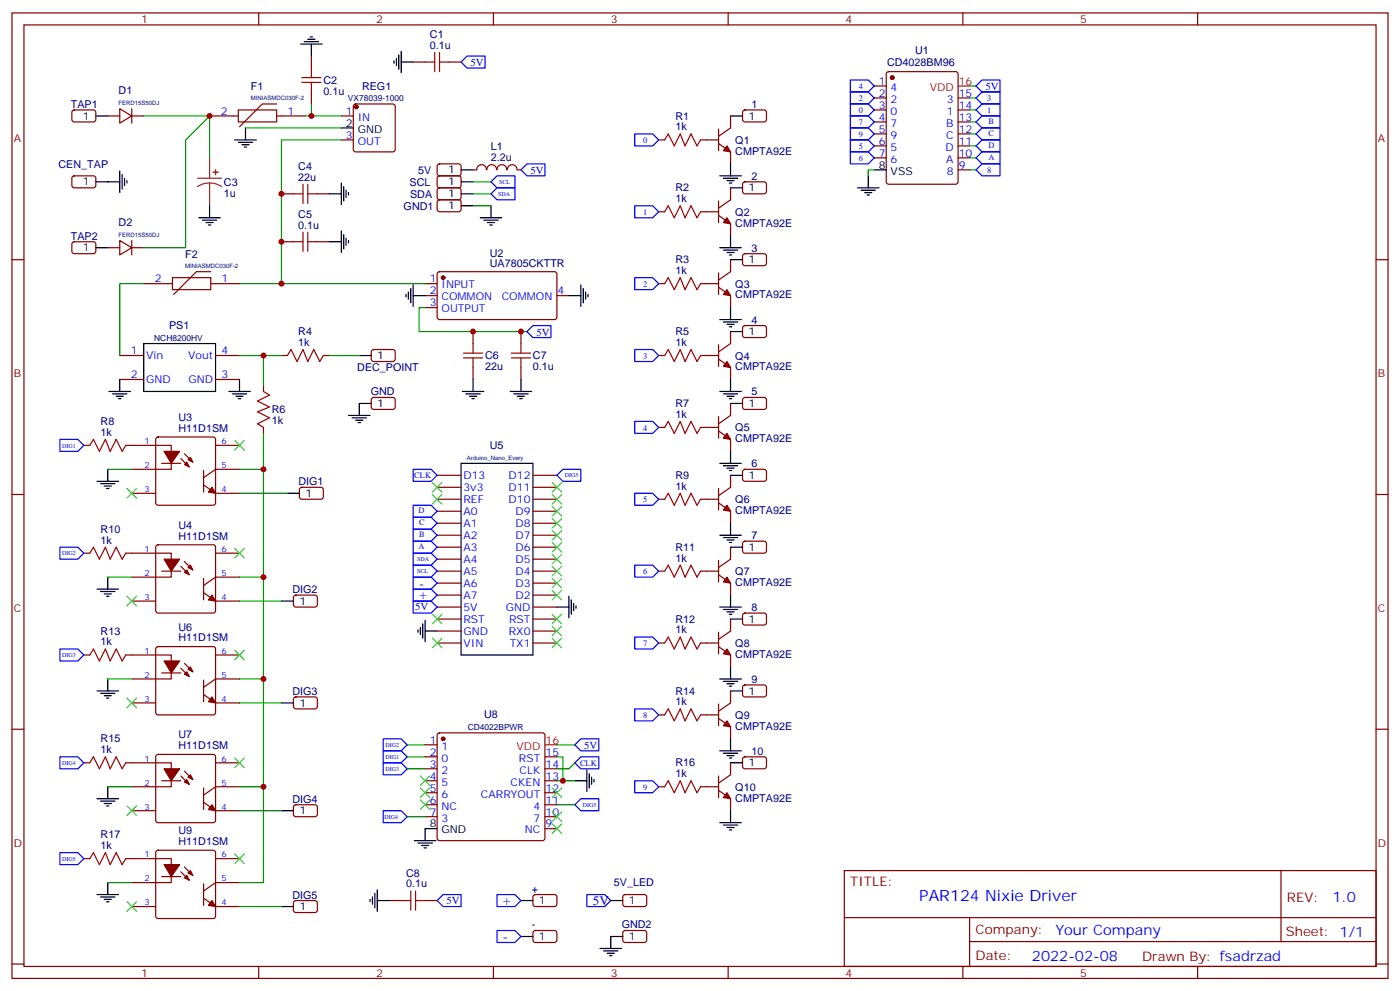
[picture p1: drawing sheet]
<svg xmlns="http://www.w3.org/2000/svg" width="412mm" height="292mm" viewBox="0 0 412 292" stroke-linecap="round" stroke-linejoin="round" font-family="sans-serif">
<g fill="none" stroke="#870000" stroke-width=".35">
<path d="M3.5 3.8h405.4v284.3h-405.4zM7.1 7.3h398.2v277.3h-398.2zM76.2 3.8v3.5M145.3 3.8v3.5M214.5 3.8v3.5M283.6 3.8v3.5M352.8 3.8v3.5M31.7 34.1h3.6M35.3 32l3.5 2.1-3.5 2.2zM38.8 32v4.3M38.8 34.1h3.5M257.5 25.3h3.6"/>
<path d="M257.5 28.9h3.6M257.5 32.4h3.6M257.5 35.9h3.6M257.5 39.4h3.6M261.3 21.3l.5-.2h19.7l.7 .4v32.1l-.4 .6-20 .1-.7-.5v-32zM282.2 28.9h3.6M282.2 32.4h3.6M282.2 35.9h3.6M282.2 39.4h3.6M211.7 59.2v6.3M215.2 55.3v3.5l-3.5 2.5M257.5 43h3.6"/>
<path d="M257.5 46.5h3.6M282.2 43h3.6M282.2 46.5h3.6M282.2 50h3.6M3.5 76.5h3.6M208.1 62.4h3.6M211.7 63.4l3.5 2.5v3.5M405.3 76.5h3.6M128.8 140h7M157 140h7M3.5 145.6h3.6M128.8 143.5h7"/>
<path d="M128.8 147h7M128.8 150.6h7M128.8 154.1h7M128.8 157.6h7M157 143.5h7M157 147h7M157 150.6h7M157 154.1h7M157 157.6h7M405.3 145.6h3.6M128.8 161.1h7M128.8 164.7h7"/>
<path d="M128.8 168.2h7M128.8 171.7h7M128.8 175.3h7M128.8 178.8h7M157 161.1h7M157 164.7h7M157 168.2h7M157 171.7h7M157 175.3h7M157 178.8h7M128.8 182.3h7M128.8 185.8h7"/>
<path d="M128.8 189.4h7M157 182.3h7M157 185.8h7M157 189.4h7M3.5 214.8h3.6M405.3 214.8h3.6M248.7 256.4h156.6v28.2h-156.6zM377.3 256.4v20.9M248.7 270.2h156.5M285.6 277.3h119.6M285.6 270.2v14.2M3.5 283.9h3.6"/>
<path d="M76.2 284.6v3.5M145.3 284.6v3.5M214.5 284.6v3.5M283.6 284.6v3.5M352.8 284.6v3.5M405.3 283.9h3.6"/>
</g>
<path d="M257.5 50h3.6M135.8 136.5h21.2v56.4h-21.2z" fill="none" stroke="#000" stroke-width=".35"/>
<circle cx="262.8" cy="22.9" r=".53" fill="#870000" stroke="#870000" stroke-width=".35"/>
<path d="M282.2 25.3h3.6" fill="none" stroke="#f00" stroke-width=".35"/>
<path d="M214.1 64.1l1.1 1.8-2.1-.4z" fill="#900" stroke="#870000" stroke-width=".35"/>
<g fill="none" stroke="#870000" stroke-width=".35">
<path d="M121.7 18.3h3.5M132.3 18.3h3.5M21.4 32.6l.5-.2h5.9l.4 .7v2.4l-.7 .4-5.9-.1-.4-.6v-2.1zM100.5 34.1h3.6M104.3 30.8l.5-.2h10.9l.5 .2 .2 .5v12.7l-.2 .5-.5 .2h-10.9l-.5-.2-.2-.5v-12.7zM21.4 52l.5-.2h5.9l.4 .7v2.4l-.7 .4-5.9-.1-.4-.6v-2.1zM82.9 57.1h3.5M93.5 57.1h3.5M100.5 41.2h3.6M21.4 71.4l.5-.2h5.9l.4 .7v2.4l-.7 .4h-5.9l-.4-.7v-2.1zM31.7 73h3.6M35.3 70.8l3.5 2.2-3.5 2.1z"/>
<path d="M38.8 70.8v4.3M38.8 73h3.5M82.9 71.2h3.5M93.5 71.2h3.5M194 62.4h1.8M206.4 62.4h1.7M215.2 76.5v3.5l-3.5 2.5M125.2 83.5h3.6M125.2 87.1h3.6M125.2 90.6h3.6M129 80.2l.5-.2 34.1 .1 .4 .6v13l-.7 .4h-34.1l-.4-.7v-12.7zM139.3 97.6v3.6"/>
<path d="M153.5 97.6v3.6M164 87.1h3.6M194 83.5h1.8M206.4 83.5h5.3M211.7 84.6l3.5 2.5v3.5M211.7 80.4v6.3M35.3 104.7h7M35.3 111.8h7M63.5 104.7h7.1M63.5 111.8h7.1M77.6 113.5v1.8M82.9 104.7h1.8"/>
<path d="M95.2 104.7h1.8M109.6 103.1l.5-.2 5.9 .1 .4 .6v2.4l-.7 .5-5.9-.1-.4-.6v-2.2zM109.6 117.3l.5-.2h5.9l.4 .7v2.3l-.7 .5-5.9-.1-.4-.6v-2.1zM139.3 108.2v3.6M153.5 108.2v3.6M24.7 131.2h1.8M37 131.2h13.4v7h-11.6M46.1 128.9l.5-.2h16.2l.5 .2 .2 .5v18.7l-.2 .5-.5 .2h-16.2l-.5-.2-.2-.5v-18.7zM47.6 136.5h5.7M53.3 135l2.4 2.5M54.3 133.6l2.5 2.5M60 138.6v6.3"/>
<path d="M63.5 131.2h7.1M70.6 138.2h-7.1l-3.5 2.5M77.6 125.9v1.7M38.8 145.3h7.1M60 142.8l3.5 2.5h7.1M88.4 143.7l.5-.2 5.9 .1 .4 .6v2.4l-.7 .4h-5.9l-.4-.7v-2.1zM24.7 162.9h1.8M37 162.9h13.4v7.1h-11.6M38.8 177h7.1M46.1 160.6l.5-.2h16.2l.5 .2 .2 .5v18.7l-.2 .5-.5 .3h-16.2l-.5-.3-.2-.5v-18.7zM47.6 168.2h5.7M53.3 166.8l2.4 2.5"/>
<path d="M54.3 165.4l2.5 2.5M60 170.3v6.4M60 174.6l3.5 2.4h7.1M63.5 162.9h7.1M70.6 170h-7.1l-3.5 2.4M86.7 175.5l.4-.2h6l.4 .7-.1 2.4-.6 .4-5.9-.1-.5-.6v-2.1zM24.7 192.9h1.8M37 192.9h13.4v7.1h-11.6M46.1 190.6l.5-.2h16.2l.5 .2 .2 .5v18.7l-.2 .5-.5 .2h-16.2l-.5-.2-.2-.5v-18.7zM47.6 198.2h5.7M53.3 196.8l2.4 2.4M54.3 195.4l2.5 2.4"/>
<path d="M63.5 192.9h7.1M70.6 200h-7.1l-3.5 2.4M38.8 207h7.1M60 200.3v6.4M60 204.5l3.5 2.5h7.1M86.7 205.5l.4-.3 6 .1 .4 .7-.1 2.3-.6 .5-5.9-.1-.5-.6v-2.1zM125.2 219.4h3.6M129 216l.5-.2h30.3l.5 .2 .2 .5v30.4l-.2 .5-.5 .2h-30.3l-.5-.3-.2-.4v-30.4zM24.7 224.6h1.8M37 224.6h13.4v7.1h-11.6M38.8 238.8h7.1M46.1 222.4l.5-.2h16.2l.5 .2 .2 .5v18.7l-.2 .5-.5 .2h-16.2l-.5-.2-.2-.5v-18.7z"/>
<path d="M47.6 229.9h5.7M53.3 228.5l2.4 2.5M54.3 227.1l2.5 2.5M60 232.1v6.3M60 236.3l3.5 2.5h7.1M63.5 224.6h7.1M70.6 231.7h-7.1l-3.5 2.5M86.7 237.2l.4-.2 6 .1 .4 .6-.1 2.4-.6 .4h-5.9l-.5-.7v-2.1zM125.2 229.9h3.6M125.2 222.9h3.6M125.2 226.4h3.6M125.2 233.5h3.6"/>
<path d="M125.2 237h3.6M160.5 229.9h3.5M160.5 222.9h3.5M160.5 226.4h3.5M160.5 233.5h3.5M160.5 237h3.5M24.7 252.9h1.8M37 252.9h13.4v7h-11.6M46.1 250.6l.5-.2h16.2l.5 .2 .2 .5v18.7l-.2 .5-.5 .2h-16.2l-.5-.2-.2-.5v-18.7zM47.6 258.2h5.7M53.3 256.8l2.4 2.4M54.3 255.3l2.5 2.5"/>
<path d="M63.5 252.9h7.1M70.6 259.9h-7.1l-3.5 2.5M125.2 240.5h3.6M160.5 240.5h3.5M160.5 244.1h3.5M38.8 267h7.1M60 260.3v6.3M60 264.5l3.5 2.5h7.1M86.7 265.4l.4-.2 6 .1 .4 .6-.1 2.4-.6 .4h-5.9l-.5-.7v-2.1z"/>
</g>
<g fill="#870000" stroke="#870000" stroke-width=".35">
<path d="M62.4 143.5l1.1 1.8-2.1-.4z"/>
<path d="M54.3 136.8l.7-.7 .7 1.4z"/>
<path d="M55.4 135.4l.7-.7 .7 1.4z"/>
<path d="M48.3 132.9h4.6l-2.5 3.6z"/>
<path d="M62.4 175.3l1.1 1.7-2.1-.3z"/>
<path d="M54.3 168.6l.7-.7 .7 1.4z"/>
<path d="M55.4 167.1l.7-.7 .7 1.5z"/>
<path d="M48.3 164.7h4.6l-2.5 3.5z"/>
<path d="M62.4 205.2l1.1 1.8-2.1-.3z"/>
<path d="M55 197.8l.7 1.4-1.4-.7z"/>
<path d="M55.4 197.1l.7-.7 .7 1.4z"/>
<path d="M48.3 194.7h4.6l-2.5 3.5z"/>
<path d="M62.4 237l1.1 1.8-2.1-.4z"/>
<path d="M54.3 230.3l.7-.7 .7 1.4z"/>
<path d="M55.4 228.9l.7-.7 .7 1.4z"/>
<path d="M48.3 226.4h4.6l-2.5 3.5z"/>
<path d="M62.4 265.2l1.1 1.8-2.1-.4z"/>
<path d="M55 257.8l.7 1.4-1.4-.7z"/>
<path d="M55.4 257.1l.7-.7 .7 1.4z"/>
<path d="M48.3 254.6h4.6l-2.5 3.6z"/>
<circle cx="130.5" cy="217.6" r=".53"/>
<circle cx="105" cy="31.5" r=".53"/>
<circle cx="130.5" cy="81.8" r=".53"/>
</g>
<g fill="none" stroke="#000" stroke-width=".35">
<path d="M116.1 17.9v.7M116.8 17.2v2.1M117.5 16.2v4.2M118.2 18.3h3.5M118.2 15.1v6.3M28.2 34.1h3.5M72.3 37.7v3.5M100.5 37.7h3.6M28.2 53.6h7.1M35.3 50.4v6.3M36 51.4v4.3M36.7 52.5v2.1"/>
<path d="M37.4 53.2v.7M69.1 41.2h6.4M70.2 41.9h4.2M71.3 42.6h2.1M72 43.3h.7M97 57.1h3.5M100.5 53.9v6.4M101.2 55v4.2M102 56v2.1M102.7 56.7v.7M252.6 55.3h6.3M253.6 56h4.3"/>
<path d="M254.7 56.7h2.1M255.4 57.4h.7M255.8 51.8v3.5M28.2 73h3.5M58.6 64.1h6.3M59.6 64.8h4.3M60.7 65.5h2.1M61.4 66.3h.7M61.7 60.6v3.5M97 71.2h3.5M100.5 68v6.4M101.2 69.1v4.2"/>
<path d="M102 70.1v2.1M102.7 70.8v.7M119.6 86.7v.7M120.3 86v2.1M121 84.9v4.3M121.7 87.1h3.5M121.7 83.9v6.3M167.6 87.1h3.5M171.1 83.9v6.3M171.8 84.9v4.3M172.5 86v2.1M173.2 86.7v.7"/>
<path d="M32.1 115.3h6.4M33.2 116h4.2M34.2 116.7h2.1M34.9 117.4h.7M35.3 111.8v3.5M42.3 101.2h21.2v14.1h-21.2zM67.4 115.3h6.3M68.4 116h4.3M69.5 116.7h2.1M70.2 117.4h.7M70.6 111.8v3.5M105.8 104.7h3.6"/>
<path d="M109.4 118.8h-3.6v3.5M136.2 115.3h6.3M137.2 116h4.3M138.3 116.7h2.1M139 117.4h.7M139.3 111.8v3.5M150.3 115.3h6.3M151.3 116h4.3M152.4 116.7h2.1M153.1 117.4h.7M153.5 111.8v3.5M31.7 138.2v3.5"/>
<path d="M102.7 122.3h6.3M103.7 123h4.2M104.8 123.8h2.1M105.5 124.5h.7M28.6 141.7h6.3M29.6 142.5h4.3M30.7 143.2h2.1M31.4 143.9h.7M84.7 145.3h3.5M28.6 173.5h6.3M29.6 174.2h4.3M30.7 174.9h2.1"/>
<path d="M31.4 175.6h.7M31.7 170v3.5M82.9 177h3.5M31.7 200v3.5M28.6 203.5h6.3M29.6 204.2h4.3M30.7 204.9h2.1M31.4 205.6h.7M82.9 207h3.5M28.6 235.2h6.3M29.6 235.9h4.3M30.7 236.6h2.1"/>
<path d="M31.4 237.3h.7M31.7 231.7v3.5M82.9 238.8h3.5M31.7 259.9v3.6M125.2 244.1h3.6M28.6 263.5h6.3M29.6 264.2h4.3M30.7 264.9h2.1M31.4 265.6h.7M82.9 267h3.5"/>
</g>
<path d="M160.5 219.4h3.5" fill="none" stroke="#f00" stroke-width=".35"/>
<g fill="none" stroke="#a10000" stroke-width=".35">
<path d="M125.2 18.3h2.9M128.1 15.5v5.6M129.5 15.5v5.6M129.5 18.3h2.8M86.4 57.1h2.9M89.3 54.3v5.6M90.7 57.1h2.8M90.7 54.3v5.6M86.4 71.2h2.9M89.3 68.4v5.6M90.7 68.4v5.6M90.7 71.2h2.8"/>
<path d="M195.8 62.4l1-1.8 1.8 3.5 1.8-3.5 1.4 3.5 1.8-3.5 1.7 3.5 1.1-1.7M195.8 83.5l1-1.7 1.8 3.5 1.8-3.5 1.4 3.5 1.8-3.5 1.7 3.5 1.1-1.8M77.6 115.3l1.8 1-3.6 1.8 3.6 1.8-3.6 1.4 3.6 1.7-3.6 1.8 1.8 1.1M84.7 104.7l1-1.8 1.8 3.6 1.8-3.6 1.4 3.6 1.7-3.6 1.8 3.6 1-1.8M136.5 105.4h5.7M136.5 104h5.7M139.3 101.2v2.8M139.3 105.4v2.8M150.6 105.4h5.7M150.6 104h5.7M153.5 101.2v2.8M153.5 105.4v2.8"/>
<path d="M26.5 131.2l1-1.8 1.8 3.5 1.7-3.5 1.5 3.5 1.7-3.5 1.8 3.5 1-1.7M26.5 162.9l1-1.8 1.8 3.6 1.7-3.6 1.5 3.6 1.7-3.6 1.8 3.6 1-1.8M26.5 192.9l1-1.8 1.8 3.6 1.7-3.6 1.5 3.6 1.7-3.6 1.8 3.6 1-1.8M26.5 224.6l1-1.7 1.8 3.5 1.7-3.5 1.5 3.5 1.7-3.5 1.8 3.5 1-1.8M26.5 252.9l1-1.8 1.8 3.5 1.7-3.5 1.5 3.5 1.7-3.5 1.8 3.5 1-1.7"/>
</g>
<g fill="none" stroke="#008700" stroke-width=".35">
<path d="M42.3 34.1h19.4v12.4M61.7 34.1l-7 7.1v31.8h-12.4M72.3 37.7h28.2M285.8 35.9h1.7M285.8 39.4h1.7M285.8 25.3h1.7M257.5 50h-1.7v1.8M285.8 46.5h1.7M285.8 43h1.7M70.6 83.5h54.6M125.2 90.6h-1.7v7h31.7M70.6 104.7h7v8.8"/>
<path d="M77.6 104.7h5.3M97 104.7h8.8M31.7 138.2h7.1M77.6 138.2v31.8h-7M77.6 127.6v10.6h-7M70.6 145.3h14.1M31.7 170h7.1M70.6 177h12.3M77.6 170v30h-7M31.7 200h7.1M77.6 200v31.7h-7M70.6 207h12.3"/>
<path d="M31.7 231.7h7.1M70.6 238.8h12.3M77.6 231.7v28.2h-7M31.7 259.9h7.1M70.6 267h12.3"/>
</g>
<g fill="none" stroke="#3c3" stroke-width=".35">
<path d="M69.1 129.8l2.9 2.8M72 129.8l-2.9 2.8M37.4 143.9l2.8 2.8M40.2 143.9l-2.8 2.8M37.4 175.6l2.8 2.8M40.2 175.6l-2.8 2.8M69.1 161.5l2.9 2.8M72 161.5l-2.9 2.8M69.1 191.5l2.9 2.8M72 191.5l-2.9 2.8M37.4 205.6l2.8 2.8M40.2 205.6l-2.8 2.8"/>
<path d="M37.4 237.3l2.8 2.9M40.2 237.3l-2.8 2.9M69.1 223.2l2.9 2.9M72 223.2l-2.9 2.9M69.1 251.5l2.9 2.8M72 251.5l-2.9 2.8M37.4 265.6l2.8 2.8M40.2 265.6l-2.8 2.8"/>
</g>
<g fill="none" stroke="#00f" stroke-width=".35">
<path d="M135.8 18.3l1.8-1.8h5.3v3.5h-5.3zM287.5 35.9l1.8-1.8h5.3v3.6h-5.3zM287.5 39.4l1.8-1.7h5.3v3.5h-5.3zM287.5 25.3l1.8-1.7h5.3v3.5h-5.3zM287.5 46.5l1.8-1.8h5.3v3.6h-5.3zM287.5 43l1.8-1.8h5.3v3.5h-5.3zM155.2 97.6l1.8-1.7h5.3v3.5h-5.3zM17.6 129.4h5.3l1.8 1.8-1.8 1.7h-5.3zM17.6 161.1h5.3l1.8 1.8-1.8 1.8h-5.3zM121.7 177h5.3l1.8 1.8-1.8 1.8h-5.3zM17.6 191.1h5.3l1.8 1.8-1.8 1.8h-5.3zM17.6 222.9h5.3l1.8 1.7-1.8 1.8h-5.3z"/>
<path d="M17.6 251.1h5.3l1.8 1.8-1.8 1.7h-5.3z"/>
</g>
<path d="M58.2 52.5h7.1M61.7 53.9l-1.8 .2-1.7 .9M61.7 53.9l1.9 .2 1.7 .9M61.7 46.5v6M61.7 53.9v6.7" fill="none" stroke="#8c2424" stroke-width=".35"/>
<g fill="#8c2424" stroke="#8c2424" stroke-width=".35">
<path d="M62.8 50.7l1.4 .1z"/>
<path d="M63.5 50v1.4z"/>
</g>
<path d="M214.1 85.3l1.1 1.8-2.1-.4z" fill="#900" stroke="#870000" stroke-width=".35"/>
<path d="M195.8 104.7l1-1.8 1.8 3.6 1.8-3.6 1.4 3.6 1.8-3.6 1.7 3.6 1.1-1.8" fill="none" stroke="#a10000" stroke-width=".35"/>
<path d="M215.2 97.6v3.6l-3.5 2.4M194 104.7h1.8M206.4 104.7h5.3M211.7 105.8l3.5 2.4v3.6M211.7 101.5v6.4" fill="none" stroke="#870000" stroke-width=".35"/>
<path d="M214.1 106.5l1.1 1.7-2.1-.3z" fill="#900" stroke="#870000" stroke-width=".35"/>
<path d="M215.2 118.8v3.5l-3.5 2.5M208.1 125.9h3.6M211.7 126.9l3.5 2.5v3.5M211.7 122.7v6.3" fill="none" stroke="#870000" stroke-width=".35"/>
<path d="M214.1 127.6l1.1 1.8-2.1-.4z" fill="#900" stroke="#870000" stroke-width=".35"/>
<path d="M195.8 125.9l1-1.8 1.8 3.5 1.8-3.5 1.4 3.5 1.8-3.5 1.7 3.5 1.1-1.7" fill="none" stroke="#a10000" stroke-width=".35"/>
<path d="M194 125.9h1.8M206.4 125.9h1.7M215.2 140v3.5l-3.5 2.5M208.1 147h3.6M211.7 148.1l3.5 2.5v3.5M211.7 143.9v6.3" fill="none" stroke="#870000" stroke-width=".35"/>
<path d="M214.1 148.8l1.1 1.8-2.1-.4z" fill="#900" stroke="#870000" stroke-width=".35"/>
<path d="M195.8 147l1-1.7 1.8 3.5 1.8-3.5 1.4 3.5 1.8-3.5 1.7 3.5 1.1-1.8" fill="none" stroke="#a10000" stroke-width=".35"/>
<path d="M194 147h1.8M206.4 147h1.7M208.1 168.2h3.6M211.7 169.3l3.5 2.4v3.6M211.7 165v6.4M215.2 161.1v3.6l-3.5 2.4" fill="none" stroke="#870000" stroke-width=".35"/>
<path d="M214.1 170l1.1 1.7-2.1-.3z" fill="#900" stroke="#870000" stroke-width=".35"/>
<path d="M195.8 168.2l1-1.8 1.8 3.6 1.8-3.6 1.4 3.6 1.8-3.6 1.7 3.6 1.1-1.8" fill="none" stroke="#a10000" stroke-width=".35"/>
<path d="M194 168.2h1.8M206.4 168.2h1.7M208.1 189.4h3.6M211.7 190.4l3.5 2.5v3.5M211.7 186.2v6.3M215.2 182.3v3.5l-3.5 2.5" fill="none" stroke="#870000" stroke-width=".35"/>
<path d="M214.1 191.1l1.1 1.8-2.1-.4z" fill="#900" stroke="#870000" stroke-width=".35"/>
<path d="M195.8 189.4l1-1.8 1.8 3.5 1.8-3.5 1.4 3.5 1.8-3.5 1.7 3.5 1.1-1.7" fill="none" stroke="#a10000" stroke-width=".35"/>
<path d="M194 189.4h1.8M206.4 189.4h1.7M208.1 210.5h3.6M211.7 211.6l3.5 2.5v3.5M211.7 207.4v6.3M215.2 203.5v3.5l-3.5 2.5" fill="none" stroke="#870000" stroke-width=".35"/>
<path d="M214.1 212.3l1.1 1.8-2.1-.4z" fill="#900" stroke="#870000" stroke-width=".35"/>
<path d="M195.8 210.5l1-1.7 1.8 3.5 1.8-3.5 1.4 3.5 1.8-3.5 1.7 3.5 1.1-1.8" fill="none" stroke="#a10000" stroke-width=".35"/>
<path d="M194 210.5h1.8M206.4 210.5h1.7M208.1 231.7h3.6M211.7 232.8l3.5 2.4v3.6M211.7 228.5v6.4M215.2 224.6v3.6l-3.5 2.4" fill="none" stroke="#870000" stroke-width=".35"/>
<path d="M214.1 233.5l1.1 1.7-2.1-.3z" fill="#900" stroke="#870000" stroke-width=".35"/>
<path d="M195.8 231.7l1-1.8 1.8 3.6 1.8-3.6 1.4 3.6 1.8-3.6 1.7 3.6 1.1-1.8" fill="none" stroke="#a10000" stroke-width=".35"/>
<path d="M211.7 38v6.4M215.2 34.1v3.6l-3.5 2.4M208.1 41.2h3.6M211.7 42.3l3.5 2.4v3.6M194 231.7h1.8M206.4 231.7h1.7" fill="none" stroke="#870000" stroke-width=".35"/>
<path d="M214.1 43l1.1 1.7-2.1-.3z" fill="#900" stroke="#870000" stroke-width=".35"/>
<path d="M88.9 22.9h5.6M88.9 24.3h5.6M91.7 20v2.9M91.7 24.3v2.8M195.8 41.2l1-1.8 1.8 3.6 1.8-3.6 1.4 3.6 1.8-3.6 1.7 3.6 1.1-1.8M118.2 265.2h2.8M121 262.4v5.6M122.4 262.4v5.6M122.4 265.2h2.8" fill="none" stroke="#a10000" stroke-width=".35"/>
<g fill="none" stroke="#870000" stroke-width=".35">
<path d="M91.7 16.5v3.5M61.7 34.1h8.5M70.2 32.4h11.3v3.5h-11.3zM81.5 30.6h-4.2l-6.7 6.7M81.5 34.1h8.5M91.7 27.1v3.5M219 32.6l.4-.2h5.9l.5 .7-.1 2.4-.6 .4-5.9-.1-.5-.6v-2.1zM129 48.5l.5-.2h5.9l.4 .7v2.4l-.7 .4-5.9-.1-.4-.6v-2.1zM129 52l.5-.2h5.9l.4 .7v2.4l-.7 .4-5.9-.1-.4-.6v-2.1zM129 55.5l.5-.2 5.9 .1 .4 .6v2.4l-.7 .4h-5.9l-.4-.7v-2.1zM129 59l.5-.2 5.9 .1 .4 .6v2.4l-.7 .5-5.9-.1-.4-.6v-2.2zM143.3 50a1.41 1.41 0 0 0-1.4-1.5 1.41 1.41 0 0 0-1.5 1.5h-1.1"/>
<path d="M143.4 50a1.41 1.41 0 0 1 1.4-1.5 1.41 1.41 0 0 1 1.4 1.5M146.4 50a1.41 1.41 0 0 1 1.4-1.5 1.41 1.41 0 0 1 1.4 1.5M149.5 50a1.41 1.41 0 0 1 1.4-1.5 1.41 1.41 0 0 1 1.4 1.5M152.4 50h1.1M194 41.2h1.8M206.4 41.2h1.7M219 53.8l.4-.2h5.9l.5 .7-.1 2.3-.6 .5-5.9-.1-.5-.6v-2.1zM219 74.9l.4-.2 5.9 .1 .5 .6-.1 2.4-.6 .4h-5.9l-.5-.7v-2.1zM42.3 83.5h8.5M50.8 81.8h11.3v3.5h-11.3zM62.1 80h-4.2l-6.7 6.7M62.1 83.5h8.5"/>
<path d="M219 96.1l.4-.2h5.9l.5 .7-.1 2.4-.6 .4-5.9-.1-.5-.6v-2.1zM219 117.3l.4-.2h5.9l.5 .7-.1 2.3-.6 .5-5.9-.1-.5-.6v-2.1zM219 138.4l.4-.2 5.9 .1 .5 .6-.1 2.4-.6 .4h-5.9l-.5-.7v-2.1zM219 159.6l.4-.2h5.9l.5 .7-.1 2.4-.6 .4-5.9-.1-.5-.6v-2.1zM219 180.8l.4-.2h5.9l.5 .7-.1 2.3-.6 .5-5.9-.1-.5-.6v-2.1zM219 201.9l.4-.2 5.9 .1 .5 .6-.1 2.4-.6 .4h-5.9l-.5-.7v-2.1zM219 223.1l.4-.2h5.9l.5 .7-.1 2.4-.6 .4-5.9-.1-.5-.6v-2.1zM114.7 265.2h3.5M125.2 265.2h3.6M157.2 263.7l.5-.2h5.9l.4 .7v2.4l-.7 .4-5.9-.1-.4-.6v-2.1zM157.2 274.2l.5-.2 5.9 .1 .4 .6v2.4l-.7 .5-5.9-.1-.4-.6v-2.2zM183.7 274.2l.4-.2 6 .1 .4 .6-.1 2.4-.6 .5-5.9-.1-.5-.6v-2.2z"/>
<path d="M183.7 263.7l.4-.2h6l.4 .7-.1 2.4-.6 .4-5.9-.1-.5-.6v-2.1z"/>
</g>
<g fill="none" stroke="#000" stroke-width=".35">
<path d="M88.5 13h6.4M89.6 12.3h4.2M90.7 11.6h2.1M91.4 10.9h.7M91.7 13v3.5M215.2 34.1h3.5M135.8 50h3.5M135.8 53.6h3.5M135.8 57.1h3.5M212 51.8h6.4M213.1 52.5h4.2M214.1 53.2h2.2"/>
<path d="M214.8 53.9h.7M215.2 55.3h3.5M215.2 48.3v3.5M135.8 60.6h3.5M141.5 64.1h6.3M142.5 64.8h4.3M143.6 65.5h2.1M144.3 66.3h.7M144.6 60.6v3.5M212 73h6.4M213.1 73.7h4.2M214.1 74.4h2.2"/>
<path d="M214.8 75.1h.7M215.2 76.5h3.5M215.2 69.4v3.6M212 94.1h6.4M213.1 94.8h4.2M214.1 95.5h2.2M214.8 96.2h.7M215.2 97.6h3.5M215.2 90.6v3.5M212 115.3h6.4M213.1 116h4.2M214.1 116.7h2.2"/>
<path d="M214.8 117.4h.7M215.2 118.8h3.5M215.2 111.8v3.5M212 136.5h6.4M213.1 137.2h4.2M214.1 137.9h2.2M214.8 138.6h.7M215.2 140h3.5M215.2 132.9v3.6M212 157.6h6.4M213.1 158.3h4.2M214.1 159h2.2"/>
<path d="M214.8 159.7h.7M215.2 154.1v3.5M164 178.8h3.6M167.6 175.6v6.4M168.3 176.7v4.2M169 177.7v2.1M169.7 178.4v.7M212 178.8h6.4M213.1 179.5h4.2M215.2 161.1h3.5M215.2 175.3v3.5M123.1 185.5v.7"/>
<path d="M123.8 184.8v2.1M124.5 183.7v4.3M125.2 185.8h3.6M125.2 182.7v6.3M212 200h6.4M214.1 180.2h2.2M214.8 180.9h.7M215.2 182.3h3.5M215.2 196.4v3.6M213.1 200.7h4.2M214.1 201.4h2.2M214.8 202.1h.7"/>
<path d="M215.2 203.5h3.5M215.2 217.6v3.5M169.3 229.9h3.6M172.9 226.8v6.3M173.6 227.8v4.3M174.3 228.9v2.1M175 229.6v.7M212 221.1h6.4M213.1 221.8h4.2M214.1 222.5h2.2M214.8 223.2h.7M215.2 224.6h3.5"/>
<path d="M215.2 238.8v3.5M122.1 247.6h6.3M123.1 248.3h4.3M124.2 249h2.1M124.9 249.7h.7M125.2 244.1v3.5M212 242.3h6.4M213.1 243h4.2M214.1 243.7h2.2M214.8 244.4h.7M109 264.9v.7M109.7 264.2v2.1"/>
<path d="M110.4 263.1v4.2M111.1 265.2h3.6M111.1 262v6.4M153.5 265.2h3.5M153.5 275.8h3.5M176.7 279.3h6.4M179.9 265.2h3.5M183.4 275.8h-3.5v3.5M177.8 280h4.2M178.9 280.7h2.1M179.6 281.4h.7"/>
</g>
<g fill="none" stroke="#00f" stroke-width=".35">
<path d="M187 39.4h5.3l1.7 1.8-1.7 1.8h-5.3zM250.5 30.6h5.3l1.7 1.8-1.7 1.7h-5.3zM250.5 27.1h5.3l1.7 1.8-1.7 1.7h-5.3zM250.5 23.6h5.3l1.7 1.7-1.7 1.8h-5.3zM250.5 34.1h5.3l1.7 1.8-1.7 1.8h-5.3zM250.5 37.7h5.3l1.7 1.7-1.7 1.8h-5.3zM287.5 32.4l1.8-1.8h5.3v3.5h-5.3zM287.5 28.9l1.8-1.8h5.3v3.5h-5.3zM144.6 57.1l1.8-1.8h5.3v3.5h-5.3zM144.6 53.6l1.8-1.8h5.3v3.5h-5.3zM153.5 50l1.7-1.7h5.3v3.5h-5.3zM250.5 41.2h5.3l1.7 1.8-1.7 1.7h-5.3z"/>
<path d="M250.5 44.7h5.3l1.7 1.8-1.7 1.8h-5.3zM287.5 50l1.8-1.7h5.3v3.5h-5.3zM187 60.6h5.3l1.7 1.8-1.7 1.7h-5.3zM187 81.8h5.3l1.7 1.7-1.7 1.8h-5.3zM187 102.9h5.3l1.7 1.8-1.7 1.8h-5.3zM121.7 138.2h5.3l1.8 1.8-1.8 1.7h-5.3zM164 140l1.8-1.8h5.3v3.5h-5.3zM187 124.1h5.3l1.7 1.8-1.7 1.7h-5.3zM121.7 159.4h5.3l1.8 1.7-1.8 1.8h-5.3zM121.7 148.8h5.3l1.8 1.8-1.8 1.7h-5.3zM121.7 155.9h5.3l1.8 1.7-1.8 1.8h-5.3zM121.7 152.3h5.3l1.8 1.8-1.8 1.8h-5.3z"/>
<path d="M187 145.3h5.3l1.7 1.7-1.7 1.8h-5.3zM121.7 173.5h5.3l1.8 1.8-1.8 1.7h-5.3zM121.7 170h5.3l1.8 1.7-1.8 1.8h-5.3zM121.7 162.9h5.3l1.8 1.8-1.8 1.7h-5.3zM121.7 166.4h5.3l1.8 1.8-1.8 1.8h-5.3zM187 166.4h5.3l1.7 1.8-1.7 1.8h-5.3zM187 187.6h5.3l1.7 1.8-1.7 1.7h-5.3zM112.9 217.6h5.3l1.7 1.8-1.7 1.7h-5.3zM169.3 219.4l1.8-1.8h5.3v3.5h-5.3zM187 208.8h5.3l1.7 1.7-1.7 1.8h-5.3zM112.9 221.1h5.3l1.7 1.8-1.7 1.7h-5.3zM112.9 224.6h5.3l1.7 1.8-1.7 1.8h-5.3z"/>
<path d="M112.9 238.8h5.3l1.7 1.7-1.7 1.8h-5.3zM169.3 224.6l1.8-1.7h5.3v3.5h-5.3zM171.1 235.2h5.3v3.6h-5.3l-1.8-1.8zM187 229.9h5.3l1.7 1.8-1.7 1.8h-5.3zM128.8 265.2l1.7-1.7h5.3v3.5h-5.3zM146.4 263.5h5.3l1.8 1.7-1.8 1.8h-5.3zM146.4 274h5.3l1.8 1.8-1.8 1.8h-5.3zM172.9 263.5h5.3l1.7 1.7-1.7 1.8h-5.3z"/>
</g>
<g fill="none" stroke="#008700" stroke-width=".35">
<path d="M90 34.1h10.5M91.7 30.6v3.5M285.8 32.4h1.7M285.8 28.9h1.7M100.5 41.2h-17.6v42.3M139.3 57.1h5.3M139.3 53.6h5.3M285.8 50h1.7M139.3 60.6h5.3M42.3 83.5h-7v21.2M119.9 219.4h5.3M164 219.4h5.3"/>
<path d="M119.9 226.4h5.3M119.9 222.9h5.3M164 222.9h1.8v7M164 229.9h5.3M164 237h5.3M169.3 224.6l-1.7 1.8h-3.6M119.9 240.5h5.3"/>
</g>
<g fill="none" stroke="#3c3" stroke-width=".35">
<path d="M127.4 145.6l2.8 2.8M127.4 142.1l2.8 2.8M130.2 145.6l-2.8 2.8M130.2 142.1l-2.8 2.8M162.6 142.1l2.9 2.8M162.6 145.6l2.9 2.8M162.6 149.2l2.9 2.8M162.6 152.7l2.9 2.8M162.6 156.2l2.9 2.8M162.6 159.7l2.9 2.9M165.5 145.6l-2.9 2.8M165.5 152.7l-2.9 2.8"/>
<path d="M165.5 142.1l-2.9 2.8M165.5 149.2l-2.9 2.8M165.5 156.2l-2.9 2.8M165.5 159.7l-2.9 2.9M162.6 163.3l2.9 2.8M162.6 166.8l2.9 2.8M162.6 170.3l2.9 2.8M162.6 173.8l2.9 2.9M165.5 163.3l-2.9 2.8M165.5 166.8l-2.9 2.8M165.5 170.3l-2.9 2.8M165.5 173.8l-2.9 2.9"/>
<path d="M127.4 180.9l2.8 2.8M127.4 188l2.8 2.8M130.2 180.9l-2.8 2.8M130.2 188l-2.8 2.8M162.6 188l2.9 2.8M162.6 184.4l2.9 2.9M162.6 180.9l2.9 2.8M165.5 188l-2.9 2.8M165.5 184.4l-2.9 2.9M165.5 180.9l-2.9 2.8M123.8 235.6l2.8 2.8M123.8 232.1l2.8 2.8"/>
<path d="M123.8 228.5l2.8 2.9M126.6 235.6l-2.8 2.8M126.6 232.1l-2.8 2.8M126.6 228.5l-2.8 2.9M162.6 232.1l2.9 2.8M162.6 239.1l2.9 2.8M165.5 232.1l-2.9 2.8M165.5 239.1l-2.9 2.8M162.6 242.6l2.9 2.9M165.5 242.6l-2.9 2.9"/>
</g>
<g fill="#c00">
<circle cx="77.6" cy="170" r=".88"/>
<circle cx="77.6" cy="200" r=".88"/>
<circle cx="77.6" cy="231.7" r=".88"/>
<circle cx="77.6" cy="138.2" r=".88"/>
<circle cx="77.6" cy="104.7" r=".88"/>
<circle cx="61.7" cy="34.1" r=".88"/>
<circle cx="139.3" cy="97.6" r=".88"/>
<circle cx="153.5" cy="97.6" r=".88"/>
<circle cx="165.8" cy="229.9" r=".88"/>
<circle cx="91.7" cy="34.1" r=".88"/>
<circle cx="82.9" cy="83.5" r=".88"/>
<circle cx="82.9" cy="57.1" r=".88"/>
<circle cx="82.9" cy="71.2" r=".88"/>
</g>
<text font-size="4.6" fill="#00f" x="270.8" y="265.4">PAR124 Nixie Driver</text>
<g font-size="4.2" fill="#00f">
<text x="392.5" y="265.7">1.0</text>
<text x="310.9" y="275.2">Your Company</text>
<text x="304" y="283">2022-02-08</text>
</g>
<g font-size="3.9" fill="#00f">
<text x="123.5" y="173">-</text>
<text x="123.5" y="176.6">+</text>
<text x="148.2" y="266.5">+</text>
<text x="174.7" y="266.5">5V</text>
<text x="148.2" y="277.1">-</text>
</g>
<g font-size="3.9" fill="#800">
<text x="250.5" y="261">TITLE:</text>
<text x="379.1" y="265.7">REV:</text>
<text x="287.4" y="275.2">Company:</text>
<text x="378.7" y="275.8">Sheet: 1/1</text>
<text x="287.4" y="282.9">Date:</text>
<text x="336.4" y="282.9">Drawn By: fsadrzad</text>
</g>
<g font-size="3.2" fill="#800">
<text x="41.6" y="6.8">1</text>
<text x="110.8" y="6.8">2</text>
<text x="179.9" y="6.8">3</text>
<text x="249.1" y="6.8">4</text>
<text x="318.2" y="6.8">5</text>
<text x="4.1" y="41.9">A</text>
<text x="405.9" y="41.9">A</text>
<text x="4.1" y="111.1">B</text>
<text x="405.9" y="111.1">B</text>
<text x="4.1" y="180.2">C</text>
<text x="405.9" y="180.2">C</text>
<text x="4.1" y="249.3">D</text>
<text x="405.9" y="249.3">D</text>
<text x="41.6" y="287.6">1</text>
<text x="110.8" y="287.6">2</text>
<text x="179.9" y="287.6">3</text>
<text x="249.1" y="287.6">4</text>
<text x="318.2" y="287.6">5</text>
</g>
<g font-size="3.2" fill="#000080">
<text x="126.7" y="11.2">C1</text>
<text x="126.7" y="14.4">0.1u</text>
<text x="269.5" y="15.9">U1</text>
<text x="261.3" y="19.4">CD4028BM96</text>
<text x="34.9" y="27.8">D1</text>
<text x="73.9" y="26.5">F1</text>
<text x="95.2" y="27.9">0.1u</text>
<text x="95.2" y="24.7">C2</text>
<text x="106.6" y="26.5">REG1</text>
<text x="20.9" y="31.8">TAP1</text>
<text x="199" y="35.2">R1</text>
<text x="221.3" y="31.8">1</text>
<text x="199" y="38.4">1k</text>
<text x="144.6" y="47.4">2.2u</text>
<text x="144.6" y="44.3">L1</text>
<text x="216.6" y="45.6">CMPTA92E</text>
<text x="216.6" y="42.4">Q1</text>
<text x="17.2" y="49.4">CEN_TAP</text>
<text x="87.9" y="53.2">22u</text>
<text x="87.9" y="50">C4</text>
<text x="123.2" y="51.2">5V</text>
<text x="221.3" y="52.9">2</text>
<text x="66" y="57.9">1u</text>
<text x="66" y="54.7">C3</text>
<text x="120.6" y="54.7">SCL</text>
<text x="120.8" y="58.2">SDA</text>
<text x="199" y="59.5">1k</text>
<text x="199" y="56.4">R2</text>
<text x="87.9" y="64.1">C5</text>
<text x="118.9" y="61.7">GND1</text>
<text x="216.6" y="63.5">Q2</text>
<text x="20.9" y="70.6">TAP2</text>
<text x="34.9" y="66.6">D2</text>
<text x="87.9" y="67.3">0.1u</text>
<text x="216.6" y="66.7">CMPTA92E</text>
<text x="54.5" y="75.9">F2</text>
<text x="144.3" y="75.6">U2</text>
<text x="199" y="77.5">R3</text>
<text x="221.3" y="74.1">3</text>
<text x="144.3" y="78.8">UA7805CKTTR</text>
<text x="199" y="80.7">1k</text>
<text x="216.6" y="87.9">CMPTA92E</text>
<text x="216.6" y="84.7">Q3</text>
<text x="221.3" y="95.3">4</text>
<text x="49.8" y="97">PS1</text>
<text x="87.9" y="101.9">1k</text>
<text x="87.9" y="98.7">R4</text>
<text x="199" y="101.9">1k</text>
<text x="199" y="98.7">R5</text>
<text x="142.9" y="105.8">C6</text>
<text x="157" y="105.8">C7</text>
<text x="216.6" y="105.9">Q4</text>
<text x="105.2" y="109.4">DEC_POINT</text>
<text x="142.9" y="109">22u</text>
<text x="157" y="109">0.1u</text>
<text x="216.6" y="109.1">CMPTA92E</text>
<text x="109.2" y="116.4">GND</text>
<text x="199" y="119.9">R7</text>
<text x="221.3" y="116.4">5</text>
<text x="29.6" y="125.2">R8</text>
<text x="52.6" y="124">U3</text>
<text x="80.1" y="124.9">1k</text>
<text x="80.1" y="121.7">R6</text>
<text x="199" y="123">1k</text>
<text x="29.6" y="128.3">1k</text>
<text x="52.6" y="127.2">H11D1SM</text>
<text x="216.6" y="130.2">CMPTA92E</text>
<text x="216.6" y="127">Q5</text>
<text x="144.3" y="132.2">U5</text>
<text x="221.3" y="137.6">6</text>
<text x="87.9" y="142.9">DIG1</text>
<text x="199" y="141">R9</text>
<text x="199" y="144.2">1k</text>
<text x="216.6" y="148.2">Q6</text>
<text x="52.6" y="155.7">U4</text>
<text x="216.6" y="151.4">CMPTA92E</text>
<text x="29.6" y="160.1">1k</text>
<text x="29.6" y="156.9">R10</text>
<text x="52.6" y="158.9">H11D1SM</text>
<text x="221.3" y="158.8">7</text>
<text x="199" y="165.4">1k</text>
<text x="199" y="162.2">R11</text>
<text x="216.6" y="172.6">CMPTA92E</text>
<text x="216.6" y="169.4">Q7</text>
<text x="86.1" y="174.7">DIG2</text>
<text x="221.3" y="179.9">8</text>
<text x="52.6" y="185.7">U6</text>
<text x="199" y="183.4">R12</text>
<text x="29.6" y="190.1">1k</text>
<text x="29.6" y="186.9">R13</text>
<text x="52.6" y="188.9">H11D1SM</text>
<text x="199" y="186.5">1k</text>
<text x="216.6" y="190.5">Q8</text>
<text x="216.6" y="193.7">CMPTA92E</text>
<text x="221.3" y="201.1">9</text>
<text x="86.1" y="204.6">DIG3</text>
<text x="199" y="207.7">1k</text>
<text x="199" y="204.5">R14</text>
<text x="142.6" y="211.6">U8</text>
<text x="216.6" y="214.9">CMPTA92E</text>
<text x="216.6" y="211.7">Q9</text>
<text x="29.6" y="221.8">1k</text>
<text x="29.6" y="218.7">R15</text>
<text x="52.6" y="220.7">H11D1SM</text>
<text x="52.6" y="217.5">U7</text>
<text x="199" y="225.7">R16</text>
<text x="221.3" y="222.3">10</text>
<text x="199" y="228.9">1k</text>
<text x="216.6" y="232.9">Q10</text>
<text x="86.1" y="236.4">DIG4</text>
<text x="216.6" y="236.1">CMPTA92E</text>
<text x="52.6" y="245.7">U9</text>
<text x="29.6" y="250">1k</text>
<text x="29.6" y="246.9">R17</text>
<text x="52.6" y="248.9">H11D1SM</text>
<text x="119.6" y="261.3">0.1u</text>
<text x="119.6" y="258.2">C8</text>
<text x="156.7" y="262.9">+</text>
<text x="180.8" y="261">5V_LED</text>
<text x="86.1" y="264.6">DIG5</text>
<text x="156.7" y="273.4">-</text>
<text x="183.1" y="273.4">GND2</text>
</g>
<g font-size="3.2" fill="#00f">
<text x="138.6" y="19.6">5V</text>
<text x="258.9" y="25">1</text>
<text x="258.9" y="28.5">2</text>
<text x="262.4" y="26.7">4</text>
<text x="282.4" y="28.5">15</text>
<text x="290.3" y="26.6">5V</text>
<text x="65" y="33.8">2</text>
<text x="84.7" y="33.8">1</text>
<text x="101.9" y="33.8">1</text>
<text x="105.4" y="35.6">IN</text>
<text x="258.9" y="32">3</text>
<text x="258.9" y="35.6">4</text>
<text x="262.4" y="30.3">2</text>
<text x="262.4" y="33.8">0</text>
<text x="278.9" y="33.8">1</text>
<text x="278.9" y="30.3">3</text>
<text x="282.4" y="35.6">13</text>
<text x="282.4" y="32">14</text>
<text x="101.9" y="40.9">3</text>
<text x="258.9" y="39.1">5</text>
<text x="262.4" y="37.3">7</text>
<text x="262.4" y="40.9">9</text>
<text x="278.7" y="40.9">C</text>
<text x="278.7" y="37.3">B</text>
<text x="282.4" y="39.1">12</text>
<text x="105.4" y="42.6">OUT</text>
<text x="258.9" y="42.6">6</text>
<text x="258.9" y="46.1">7</text>
<text x="262.4" y="44.4">5</text>
<text x="262.4" y="47.9">6</text>
<text x="278.5" y="44.4">D</text>
<text x="278.7" y="47.9">A</text>
<text x="282.4" y="46.1">10</text>
<text x="282.4" y="42.6">11</text>
<text x="156.2" y="51.3">5V</text>
<text x="278.9" y="51.4">8</text>
<text x="282.4" y="49.7">9</text>
<text x="45.6" y="83.2">2</text>
<text x="65.3" y="83.2">1</text>
<text x="126.6" y="83.2">1</text>
<text x="126.6" y="86.7">2</text>
<text x="130.1" y="84.9">INPUT</text>
<text x="130.1" y="88.5">COMMON</text>
<text x="147.8" y="88.5">COMMON</text>
<text x="164.2" y="86.7">4</text>
<text x="126.6" y="90.2">3</text>
<text x="130.1" y="92">OUTPUT</text>
<text x="158" y="98.9">5V</text>
<text x="38.6" y="104.4">1</text>
<text x="43" y="105.8">Vin</text>
<text x="55.4" y="105.8">Vout</text>
<text x="65.3" y="104.4">4</text>
<text x="38.6" y="111.4">2</text>
<text x="43" y="112.8">GND</text>
<text x="55.5" y="112.8">GND</text>
<text x="65.3" y="111.4">3</text>
<text x="136.5" y="141">D13</text>
<text x="149.8" y="141">D12</text>
<text x="136.5" y="144.6">3v3</text>
<text x="136.5" y="148.1">REF</text>
<text x="149.8" y="148.1">D10</text>
<text x="149.8" y="144.6">D11</text>
<text x="136.5" y="151.6">A0</text>
<text x="136.5" y="155.2">A1</text>
<text x="151.8" y="155.2">D8</text>
<text x="151.8" y="151.6">D9</text>
<text x="136.5" y="158.7">A2</text>
<text x="151.8" y="158.7">D7</text>
<text x="136.5" y="162.2">A3</text>
<text x="136.5" y="165.7">A4</text>
<text x="151.8" y="165.7">D5</text>
<text x="151.8" y="162.2">D6</text>
<text x="136.5" y="169.3">A5</text>
<text x="136.5" y="172.8">A6</text>
<text x="151.8" y="172.8">D3</text>
<text x="151.8" y="169.3">D4</text>
<text x="122.3" y="179.6">5V</text>
<text x="136.5" y="176.3">A7</text>
<text x="136.5" y="179.8">5V</text>
<text x="149" y="179.8">GND</text>
<text x="151.8" y="176.3">D2</text>
<text x="136.5" y="183.4">RST</text>
<text x="149.9" y="183.4">RST</text>
<text x="136.5" y="186.9">GND</text>
<text x="136.5" y="190.4">VIN</text>
<text x="149.9" y="186.9">RX0</text>
<text x="150.1" y="190.4">TX1</text>
<text x="126.6" y="219">1</text>
<text x="130.1" y="220.8">1</text>
<text x="172.1" y="220.5">5V</text>
<text x="126.6" y="222.5">2</text>
<text x="126.6" y="226.1">3</text>
<text x="130.1" y="224.3">0</text>
<text x="130.1" y="227.8">2</text>
<text x="152.9" y="224.3">RST</text>
<text x="153" y="227.8">CLK</text>
<text x="160.7" y="226.1">14</text>
<text x="160.7" y="222.5">15</text>
<text x="126.6" y="229.6">4</text>
<text x="126.6" y="233.1">5</text>
<text x="130.1" y="231.4">5</text>
<text x="150.4" y="231.4">CKEN</text>
<text x="160.7" y="233.1">12</text>
<text x="160.7" y="229.6">13</text>
<text x="126.6" y="236.6">6</text>
<text x="130.1" y="234.9">6</text>
<text x="130.1" y="238.4">NC</text>
<text x="141.7" y="234.9">CARRYOUT</text>
<text x="157.2" y="238.4">4</text>
<text x="160.7" y="236.6">11</text>
<text x="126.6" y="240.2">7</text>
<text x="130.1" y="241.9">3</text>
<text x="154.6" y="245.5">NC</text>
<text x="157.2" y="241.9">7</text>
<text x="160.7" y="243.7">9</text>
<text x="160.7" y="240.2">10</text>
<text x="131.5" y="266.4">5V</text>
</g>
<g font-size="3.2" fill="#f00">
<text x="273.9" y="26.7">VDD</text>
<text x="282.4" y="25">16</text>
<text x="152.1" y="220.8">VDD</text>
<text x="160.7" y="219">16</text>
</g>
<g font-size="3.2">
<text x="24.4" y="35.2">1</text>
<text x="220.5" y="35.2">1</text>
<text x="101.9" y="37.3">2</text>
<text x="105.4" y="39.1">GND</text>
<text x="132" y="51.1">1</text>
<text x="258.9" y="49.7">8</text>
<text x="262.4" y="51.4">VSS</text>
<text x="24.4" y="54.6">1</text>
<text x="132" y="54.6">1</text>
<text x="132" y="58.1">1</text>
<text x="220.5" y="56.4">1</text>
<text x="132" y="61.7">1</text>
<text x="24.4" y="74">1</text>
<text x="220.5" y="77.5">1</text>
<text x="220.5" y="98.7">1</text>
<text x="111.1" y="105.8">1</text>
<text x="111.1" y="119.9">1</text>
<text x="220.5" y="119.9">1</text>
<text x="220.5" y="141">1</text>
<text x="90" y="146.3">1</text>
<text x="220.5" y="162.2">1</text>
<text x="88.2" y="178.1">1</text>
<text x="220.5" y="183.4">1</text>
<text x="88.2" y="208.1">1</text>
<text x="220.5" y="204.5">1</text>
<text x="220.5" y="225.7">1</text>
<text x="88.2" y="239.8">1</text>
<text x="126.6" y="243.7">8</text>
<text x="130.1" y="245.5">GND</text>
<text x="88.2" y="268">1</text>
<text x="158.7" y="266.3">1</text>
<text x="185.2" y="266.3">1</text>
<text x="158.7" y="276.9">1</text>
<text x="185.2" y="276.9">1</text>
</g>
<g font-size="2.5" fill="#000080">
<text x="102.5" y="29.8">VX78039-1000</text>
<text x="45.4" y="100.3">NCH8200HV</text>
<text x="137.8" y="214.9">CD4022BPWR</text>
</g>
<g font-size="2.5" fill="#00f">
<text x="253" y="29.8">2</text>
<text x="253" y="26.3">4</text>
<text x="290.8" y="29.6">3</text>
<text x="253" y="33.3">0</text>
<text x="290.8" y="33.1">1</text>
<text x="253" y="36.9">7</text>
<text x="253" y="40.4">9</text>
<text x="291.2" y="36.5">B</text>
<text x="291.2" y="40">C</text>
<text x="189.5" y="42.1">0</text>
<text x="253" y="43.9">5</text>
<text x="253" y="47.4">6</text>
<text x="291.2" y="47.1">A</text>
<text x="291.2" y="43.6">D</text>
<text x="290.8" y="50.8">8</text>
<text x="189.5" y="63.3">1</text>
<text x="189.5" y="84.5">2</text>
<text x="189.5" y="105.6">3</text>
<text x="42.5" y="130.8">1</text>
<text x="65.3" y="130.8">6</text>
<text x="189.5" y="126.8">4</text>
<text x="42.5" y="137.9">2</text>
<text x="65.3" y="137.9">5</text>
<text x="122" y="140.8">CLK</text>
<text x="42.5" y="144.9">3</text>
<text x="65.3" y="144.9">4</text>
<text x="189.5" y="148">5</text>
<text x="123.3" y="151.2">D</text>
<text x="123.4" y="154.7">C</text>
<text x="123.3" y="161.7">A</text>
<text x="123.4" y="158.2">B</text>
<text x="42.5" y="162.6">1</text>
<text x="65.3" y="162.6">6</text>
<text x="42.5" y="169.6">2</text>
<text x="65.3" y="169.6">5</text>
<text x="189.5" y="169.1">6</text>
<text x="42.5" y="176.7">3</text>
<text x="65.3" y="176.7">4</text>
<text x="189.5" y="190.3">7</text>
<text x="42.5" y="192.5">1</text>
<text x="65.3" y="192.5">6</text>
<text x="42.5" y="199.6">2</text>
<text x="65.3" y="199.6">5</text>
<text x="42.5" y="206.7">3</text>
<text x="65.3" y="206.7">4</text>
<text x="189.5" y="211.5">8</text>
<text x="42.5" y="224.3">1</text>
<text x="65.3" y="224.3">6</text>
<text x="170.9" y="225.6">CLK</text>
<text x="42.5" y="231.4">2</text>
<text x="65.3" y="231.4">5</text>
<text x="189.5" y="232.6">9</text>
<text x="42.5" y="238.4">3</text>
<text x="65.3" y="238.4">4</text>
<text x="42.5" y="252.5">1</text>
<text x="65.3" y="252.5">6</text>
<text x="42.5" y="259.6">2</text>
<text x="65.3" y="259.6">5</text>
<text x="42.5" y="266.6">3</text>
<text x="65.3" y="266.6">4</text>
</g>
<g font-size="1.8" fill="#000080">
<text x="73.9" y="29.6">MINIASMDC030F-2</text>
<text x="34.9" y="31">FERD15S50DJ</text>
<text x="34.9" y="69.8">FERD15S50DJ</text>
<text x="54.5" y="79">MINIASMDC030F-2</text>
<text x="137.5" y="135.4">Arduino_Nano_Every</text>
</g>
<g font-size="1.8" fill="#00f">
<text x="146.8" y="57.8">SDA</text>
<text x="147.1" y="54.3">SCL</text>
<text x="18.3" y="131.8">DIG1</text>
<text x="166.4" y="140.5">DIG5</text>
<text x="18.3" y="163.6">DIG2</text>
<text x="122.9" y="165.2">SDA</text>
<text x="122.9" y="168.7">SCL</text>
<text x="18.3" y="193.6">DIG3</text>
<text x="113.6" y="220">DIG2</text>
<text x="18.3" y="225.3">DIG4</text>
<text x="113.6" y="223.5">DIG1</text>
<text x="113.6" y="227.1">DIG3</text>
<text x="171.7" y="237.6">DIG5</text>
<text x="113.3" y="241.2">DIG4</text>
<text x="18.3" y="253.5">DIG5</text>
</g>
</svg>
